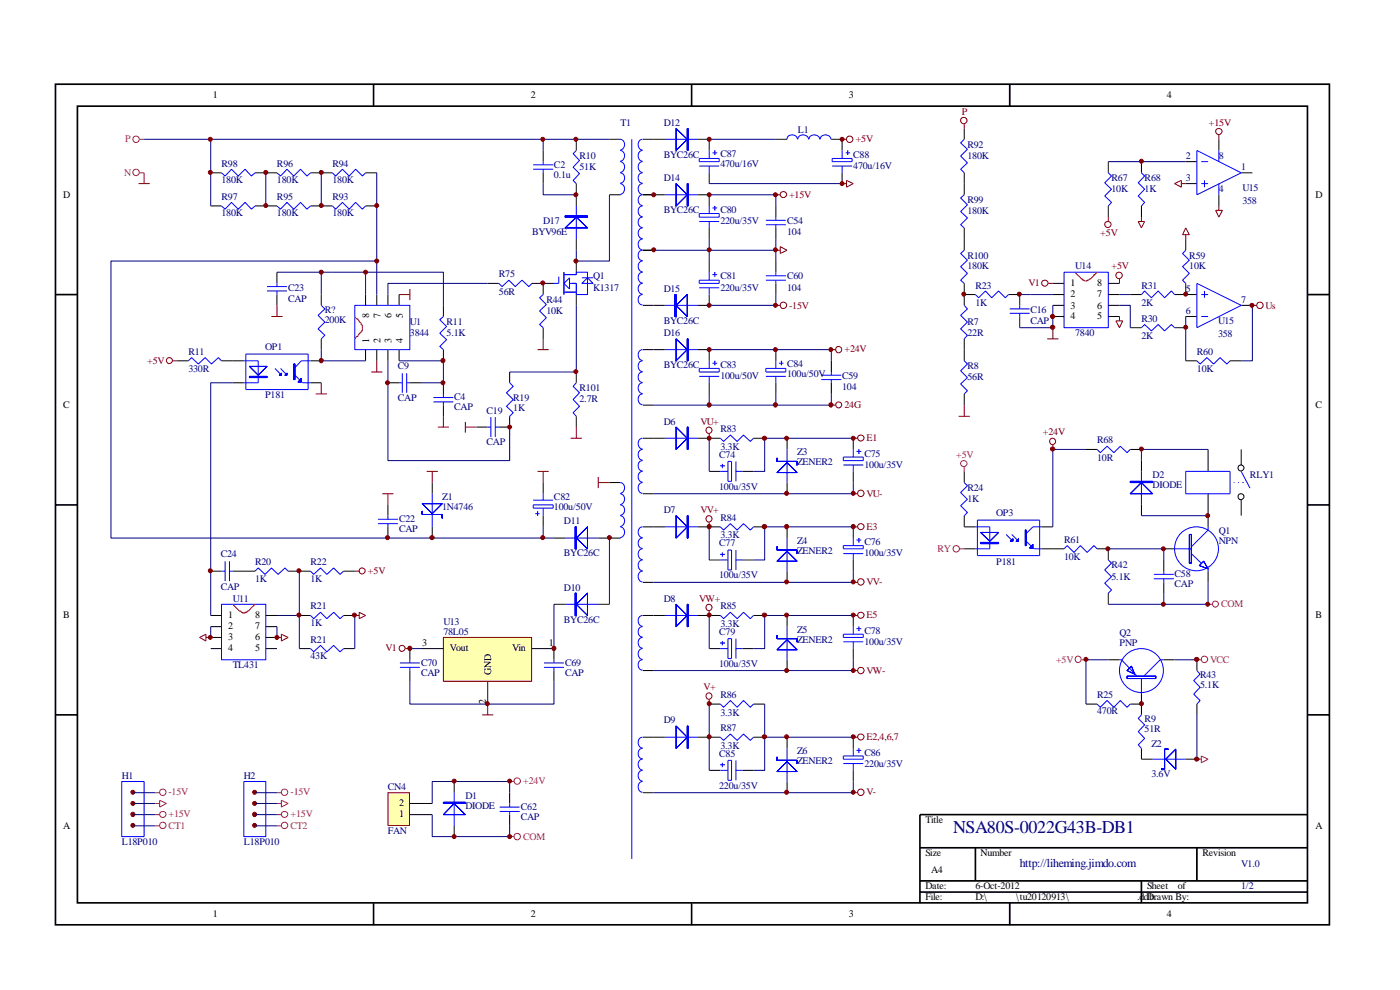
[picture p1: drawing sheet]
<svg xmlns="http://www.w3.org/2000/svg" width="297mm" height="210mm" viewBox="0 0 297 210" stroke-linecap="round" stroke-linejoin="round" font-family="sans-serif">
<g fill="none" stroke="#000" stroke-width=".35">
<path d="M11.8 17.9h270.2v178.3h-270.2zM79.2 17.9v4.6M146.7 17.9v4.6M214.2 17.9v4.6M16.4 22.5h261v169h-261zM11.8 62.5h4.6M277.5 62.5h4.6M11.8 107.1h4.6M277.5 107.1h4.6M11.8 151.6h4.6M277.5 151.6h4.6M195.2 179.8h82.3"/>
<path d="M206.9 179.8v7.1M253.9 179.8v7.1M277.5 172.8h-82.3v18.8M79.2 191.6v4.7M146.7 191.6v4.7M195.2 186.9h82.3M195.2 189.2h82.3M214.2 191.6v4.7M242.1 186.9v4.7"/>
</g>
<g fill="none" stroke="#000" stroke-width=".21">
<path d="M44.7 36.7h2.3M54.1 36.7h4.7M65.9 36.7h4.6M77.6 36.7h2.3M115.2 31.9v2.4M115.2 36.7v2.2M122.3 29.5v2.4M122.3 38.9v4.8M129.3 29.5h2.4M136.4 29.5h4.7M148.1 29.5h2.4v2.4M150.5 36.7v2.2"/>
<path d="M164.6 29.5h2.4M176.4 29.5h2.2v2.4M178.6 36.7v2.2M204.6 27.3v2.2M204.6 36.7v4.6M235.1 34.3v2.4M242.1 34.3v2.4M251.5 34.3h2.4M251.5 38.9h2.4M258.6 29.5v2.4M263.3 36.7h2.4M44.7 43.7h2.3"/>
<path d="M54.1 43.7h4.7M58.8 57.7v2.4M65.9 43.7h4.6M77.6 43.7h2.3M122.3 50.7v2.4M122.3 55.4v2.3M129.3 41.3h2.4M136.4 41.3h4.7M136.4 53.1h2.3M148.1 41.3h2.4v2.4M150.5 48.3v2.4M150.5 55.4v2.3"/>
<path d="M164.6 43.7v2.4M164.6 48.3v2.4M164.6 55.4v2.3M204.6 48.3v4.8M235.1 43.7v2.4M242.1 43.7v2.4M251.5 50.7v2.4M258.6 41.3v2.4M37.6 76.5h2.4M47 76.5h4.7M58.8 62.5v2.3M65.9 76.5h2.3"/>
<path d="M68.2 62.5v2.3M68.2 71.9v2.3M77.6 62.5v2.3M77.6 74.2v2.3M79.9 62.5v2.3M79.9 74.2v2.3M82.3 62.5v2.3M82.3 74.2v2.3M84.7 62.5v2.3M84.7 74.2v2.3M94.1 64.8v2.3M94.1 74.2v2.3"/>
<path d="M103.5 60.1h2.3M108.1 78.9v2.3M112.9 60.1h4.6M115.2 60.1v2.4M115.2 69.5v2.4M122.3 62.5v2.3M122.3 78.9v2.3M136.4 64.8h4.7M136.4 74.2h4.7M148.1 74.2h2.4v2.3M150.5 62.5v2.3h-2.4M164.6 60.1v2.4"/>
<path d="M176.4 76.5v2.4M204.6 62.5h2.3M204.6 60.1v4.7M204.6 71.9v4.6M214 62.5h2.3v2.3M216.3 67.1v2.4M223.4 64.8h2.3M223.4 60.1h2.3M223.4 62.5h2.3M223.4 67.1h2.3M235.1 64.8h2.4M235.1 60.1h2.4"/>
<path d="M235.1 62.5h2.4M235.1 67.1h2.4M239.8 62.5h2.3M239.8 69.5h2.3M249.2 62.5h4.7M249.2 69.5h2.3M251.5 76.5h2.4M251.5 67.1h2.4M251.5 60.1v2.4M260.9 76.5h2.4M263.3 64.8h2.4M49.4 81.2h2.3"/>
<path d="M65.9 81.2h2.3M82.3 81.2h2.4M87 81.2h2.3M94.1 81.2v2.4M94.1 85.9v2.4M101.1 90.6h2.4M108.1 88.3v2.3h-2.3M122.3 88.3v2.3M136.4 85.9h2.3M136.4 93h4.7M148.1 93h4.7M150.5 81.2v2.4"/>
<path d="M150.5 100h2.3M157.5 100h2.4M159.9 93h2.3M176.4 81.2v2.4M181 93v2.3M181 100v2.4M204.6 83.6v2.3M204.6 100v2.4M242.1 97.7v2.3M256.3 95.3v4.7M263.3 95.3v3.3M82.3 107.1v2.3"/>
<path d="M82.3 111.8v2.3M91.7 102.4v2.3M91.7 111.8v2.3M115.2 102.4v2.3M115.2 109.4v2.4M117.5 114.1h2.4M126.9 114.1h4.8M129.3 102.4h2.4M136.4 104.7h2.3M204.6 109.4v2.4h2.3M204.6 116.4h2.3M221 116.4h4.7"/>
<path d="M221 111.8h2.4M232.7 116.4h2.4v2.4M242.1 107.1v2.3M246.9 116.4h2.3M246.9 118.8v2.4M256.3 104.7v7.1M263.3 106.1v3.3M44.7 121.2h2.3M44.7 137.6h2.3M44.7 130.6h2.3M44.7 132.9h2.3M44.7 135.2h2.3"/>
<path d="M49.4 121.2h4.7M56.4 137.6h2.4M56.4 130.6h2.4M56.4 132.9h2.4M56.4 135.2h2.4M61.1 121.2h4.8M63.5 137.6h2.4M63.5 130.6h2.4M72.9 121.2h2.4M72.9 137.6h2.4M72.9 130.6h2.4M87 137.6v2.4"/>
<path d="M117.5 128.2h2.4M117.5 137.6v2.4M126.9 128.2h2.4M235.1 125.8v2.4M246.9 123.5v2.3M256.3 121.2v2.3M87 142.2v2.4M117.5 142.2v2.4"/>
<circle cx="263.3" cy="99.3" r=".64"/>
<circle cx="263.3" cy="105.4" r=".64"/>
</g>
<g fill="none" stroke="#00f" stroke-width=".21">
<path d="M47 36.7l.8 .6 1.3-1.4 1.4 1.4 1.5-1.4 1.3 1.4 .8-.6M58.8 36.7l.7 .6 1.4-1.4 1.4 1.4 1.5-1.4 1.3 1.4 .8-.6M70.5 36.7l.7 .6 1.4-1.4 1.5 1.4 1.3-1.4 1.5 1.4 .7-.6M113.1 35h4.2M113.1 35.9h4.2M115.2 34.3v.7M115.2 35.9v.8M122.3 31.9l-.7 .7 1.3 1.4-1.3 1.5 1.3 1.3-1.3 1.5 .7 .6M131.6 31.9a1.17 1.17 0 0 1 .9 1.2 1.17 1.17 0 0 1-.9 1.1M131.6 34.3a1.17 1.17 0 0 1 .9 1.1 1.17 1.17 0 0 1-.9 1.2M131.6 36.7a1.11 1.11 0 0 1 .9 1.1 1.11 1.11 0 0 1-.9 1.1M131.6 29.5a1.17 1.17 0 0 1 .9 1.2 1.17 1.17 0 0 1-.9 1.1"/>
<path d="M131.6 38.9a1.17 1.17 0 0 1 .9 1.2 1.17 1.17 0 0 1-.9 1.1M134 29.5v152.7M136.3 36.7a1.12 1.12 0 0 0-.9 1.1 1.12 1.12 0 0 0 .9 1.1M136.3 34.3a1.17 1.17 0 0 0-.9 1.1 1.17 1.17 0 0 0 .9 1.2M136.3 31.9a1.17 1.17 0 0 0-.9 1.2 1.17 1.17 0 0 0 .9 1.1M136.3 38.9a1.17 1.17 0 0 0-.9 1.2 1.17 1.17 0 0 0 .9 1.1M136.3 29.5a1.17 1.17 0 0 0-.9 1.2 1.17 1.17 0 0 0 .9 1.1M141.1 29.5h7M148.3 33.6h4.3v.7h-4.3zM148.3 35.2h4.3M150.5 31.9v1.7M150.5 35.2v1.5"/>
<path d="M151.1 32.4h1M151.6 31.9v1M167 29.5a1.12 1.12 0 0 1 1.1-.9 1.12 1.12 0 0 1 1.1 .9M169.2 29.5a1.17 1.17 0 0 1 1.2-.9 1.17 1.17 0 0 1 1.1 .9M171.6 29.5a1.17 1.17 0 0 1 1.2-.9 1.17 1.17 0 0 1 1.1 .9M174 29.5a1.17 1.17 0 0 1 1.1-.9 1.17 1.17 0 0 1 1.2 .9M176.5 35.2h4.3M176.5 33.6h4.3v.7h-4.3zM178.6 31.9v1.7M178.6 35.2v1.5M179.4 32.4h.9M179.8 31.9v1"/>
<path d="M204.6 29.5l-.8 .8 1.4 1.4-1.4 1.4 1.4 1.4-1.4 1.4 .8 .8M235.1 36.7l.7 .6-1.4 1.5 1.4 1.3-1.4 1.5 1.4 1.3-.7 .8M242.1 36.7l.7 .6-1.3 1.5 1.3 1.3-1.3 1.5 1.3 1.3-.7 .8M253.9 31.9l9.4 4.8-9.4 4.6zM254.8 34.3h1.5M254.8 38.9h1.5M255.5 38.3v1.4M258.6 31.9v2.4M258.6 38.9v2.4M47 43.7l.8 .7 1.3-1.5 1.4 1.5 1.5-1.5 1.3 1.5 .8-.7M58.8 43.7l.7 .7 1.4-1.5 1.4 1.5 1.5-1.5 1.3 1.5 .8-.7M70.5 43.7l.7 .7 1.4-1.5 1.5 1.5 1.3-1.5 1.5 1.5 .7-.7"/>
<path d="M118.5 58.7v1.4h-1M119.6 58.3h2.7v-.6h2.3v4.8h-2.3v-2.4h-1.5M119.6 57.7v4.8M122.3 43.7v7M123.4 58.9h2.4M136.3 48.3a1.17 1.17 0 0 0-.9 1.2 1.17 1.17 0 0 0 .9 1.1M136.3 46.1a1.12 1.12 0 0 0-.9 1.1 1.12 1.12 0 0 0 .9 1.1M136.3 43.7a1.17 1.17 0 0 0-.9 1.1 1.17 1.17 0 0 0 .9 1.2M136.3 50.7a1.17 1.17 0 0 0-.9 1.2 1.17 1.17 0 0 0 .9 1.1M136.3 41.3a1.17 1.17 0 0 0-.9 1.2 1.17 1.17 0 0 0 .9 1.1M136.3 57.7a1.17 1.17 0 0 0-.9 1.2 1.17 1.17 0 0 0 .9 1.1M136.3 55.4a1.17 1.17 0 0 0-.9 1.1 1.17 1.17 0 0 0 .9 1.2"/>
<path d="M136.3 53.1a1.12 1.12 0 0 0-.9 1.1 1.12 1.12 0 0 0 .9 1.1M141.1 41.3h7M148.3 59.4h4.3v.7h-4.3zM148.3 45.3h4.3v.8h-4.3zM148.3 47h4.3M150.5 43.7v1.6M150.5 47v1.3M150.5 57.7v1.7M151.1 58.3h1M151.1 44.1h1M151.6 43.7v.9M151.6 57.7v1"/>
<path d="M162.5 59.4h4.2M162.5 46.7h4.2M162.5 47.7h4.2M162.5 58.5h4.2M164.6 46.1v.6M164.6 47.7v.6M164.6 57.7v.8M164.6 59.4v.7M204.6 41.3l-.8 .7 1.4 1.4-1.4 1.5 1.4 1.3-1.4 1.5 .8 .6M204.6 53.1l-.8 .7 1.4 1.4-1.4 1.4 1.4 1.4-1.4 1.4 .8 .7M225.7 57.7h9.4v11.8h-9.4zM251.5 53.1l-.6 .7 1.4 1.4-1.4 1.4 1.4 1.4-1.4 1.4 .6 .7"/>
<path d="M40 76.5l.6-.6 1.5 1.3 1.4-1.3 1.4 1.3 1.4-1.3 .7 .6M51.7 76.5h3.1v4.7h-3.1M52.2 75.1h13.2v7.5h-13.2zM56.6 60.8h4.3M56.6 61.7h4.3M58.3 78.1l1.4 1.5M58.8 60.1v.7M58.8 61.7v.8M59.5 78.1l1.4 1.5M62.6 79.6l1.6 1.6h1.7M65.9 76.5h-2l-1.3 1.5M68.2 64.8l.7 .7-1.4 1.4 1.4 1.4-1.4 1.5 1.4 1.3-.7 .8"/>
<path d="M75.3 64.8h11.7v9.4h-11.7zM85.3 79.2v4.1M86.3 79.2v4.1M94.1 67.1l-.8 .7 1.4 1.5-1.4 1.4 1.4 1.4-1.4 1.4 .8 .7M105.8 60.1l.7 .7 1.4-1.4 1.4 1.4 1.4-1.4 1.5 1.4 .7-.7M115.2 62.5l-.7 .7 1.4 1.4-1.4 1.4 1.4 1.4-1.4 1.4 .7 .7M119.6 62h2.7M119.6 60.1l1.2-1.2v2.4zM123.4 60.1l1.2-1.2 1.2 1.2zM136.3 60.1a1.17 1.17 0 0 0-.9 1.2 1.17 1.17 0 0 0 .9 1.1M136.3 62.5a1.12 1.12 0 0 0-.9 1.1 1.12 1.12 0 0 0 .9 1.1M136.3 78.9a1.12 1.12 0 0 0-.9 1.1 1.12 1.12 0 0 0 .9 1.1"/>
<path d="M136.3 76.5a1.17 1.17 0 0 0-.9 1.2 1.17 1.17 0 0 0 .9 1.1M136.3 74.2a1.17 1.17 0 0 0-.9 1.1 1.17 1.17 0 0 0 .9 1.2M141.1 64.8h7M141.1 74.2h7M148.3 78.1h4.3v.8h-4.3zM148.3 61h4.3M148.3 79.8h4.3M150.5 61v1.5M150.5 76.5v1.6M150.5 79.8v1.4M151.1 77h1M151.6 76.5v1"/>
<path d="M174.2 79.6h4.3M176.4 78.9v.7M204.6 64.8l.6 .7-1.4 1.4 1.4 1.4-1.4 1.5 1.4 1.3-.6 .8M204.6 76.5l.6 .7-1.4 1.5 1.4 1.4-1.4 1.3 1.4 1.5-.6 .7M206.9 62.5l.7 .7 1.4-1.5 1.4 1.5 1.4-1.5 1.5 1.5 .7-.7M214.2 65.5h4.2M214.2 66.5h4.2M216.3 64.8v.7M216.3 66.5v.6M242.1 62.5l.7-.8 1.5 1.5 1.4-1.5 1.4 1.5 1.4-1.5 .7 .8M242.1 69.5l.7-.7 1.5 1.4 1.4-1.4 1.4 1.4 1.4-1.4 .7 .7M253.9 76.5l.7 .7 1.4-1.3 1.5 1.3 1.3-1.3 1.5 1.3 .6-.7"/>
<path d="M253.9 60.1l9.4 4.7-9.4 4.7zM254.8 67.1h1.5M254.8 62.5h1.5M255.5 61.7v1.5M84.7 81.2h.6M86.3 81.2h.7M91.9 84.3h4.3M91.9 85.3h4.3M94.1 83.6v.7M94.1 85.3v.6M103.5 90.6h.6M104.1 88.5v4.2"/>
<path d="M105.1 90.6h.7M105.1 88.5v4.2M108.1 81.2l.8 .8-1.5 1.3 1.5 1.5-1.5 1.4 1.5 1.3-.8 .8M122.3 81.2l-.7 .8 1.3 1.3-1.3 1.5 1.3 1.4-1.3 1.3 .7 .8M136.3 81.2a1.17 1.17 0 0 0-.9 1.1 1.17 1.17 0 0 0 .9 1.2M136.3 83.6a1.17 1.17 0 0 0-.9 1.1 1.17 1.17 0 0 0 .9 1.2M136.3 100a1.17 1.17 0 0 0-.9 1.1 1.17 1.17 0 0 0 .9 1.2M136.3 97.7a1.12 1.12 0 0 0-.9 1.1 1.12 1.12 0 0 0 .9 1.1M136.3 95.3a1.17 1.17 0 0 0-.9 1.2 1.17 1.17 0 0 0 .9 1.1M136.3 93a1.17 1.17 0 0 0-.9 1.1 1.17 1.17 0 0 0 .9 1.1M141.1 93h7M152.8 93l.7 .6 1.4-1.3 1.5 1.3 1.3-1.3 1.5 1.3 .7-.6"/>
<path d="M152.8 98.8h1M152.8 100h1.6M153.2 98.4v.9M154.4 97.9h.8v4.2h-.8zM156.1 100h1.4M156.1 97.9v4.2M174.2 80.5h4.3M176.4 80.5v.7M178.9 96.9h4.2v.8h-4.2zM178.9 98.6h4.2M181 95.3v1.6M181 98.6v1.4"/>
<path d="M181.7 95.8h1M182.2 95.3v1M242.1 100v7.1M251.5 100h9.4v4.7h-9.4zM263.3 100l1.9 3.5M47.8 119v4.3M48.7 119v4.3M80.2 110.2h4.2M80.2 111.1h4.2M82.3 109.4v.8M82.3 111.1v.7M91.7 104.7v7.1"/>
<path d="M113.1 107.1h4.2v.7h-4.2zM113.1 106.1h4.2M113.5 109h1M114 108.5v.9M115.2 104.7v1.4M115.2 107.8v1.6M119.9 114.1h7M131.6 104.7a1.17 1.17 0 0 1 .9 1.2 1.17 1.17 0 0 1-.9 1.1M131.6 107.1a1.11 1.11 0 0 1 .9 1.1 1.11 1.11 0 0 1-.9 1.1M131.6 109.4a1.17 1.17 0 0 1 .9 1.1 1.17 1.17 0 0 1-.9 1.2M131.6 102.4a1.17 1.17 0 0 1 .9 1.1 1.17 1.17 0 0 1-.9 1.1M131.6 111.8a1.17 1.17 0 0 1 .9 1.1 1.17 1.17 0 0 1-.9 1.1"/>
<path d="M136.3 102.4a1.17 1.17 0 0 0-.9 1.1 1.17 1.17 0 0 0 .9 1.1M204.6 102.4l.6 .6-1.4 1.5 1.4 1.4-1.4 1.4 1.4 1.4-.6 .7M206.9 111.8h3.1v4.6h-3.1M207.3 110.3h13.3v7.6h-13.3zM213.4 113.4l1.5 1.4M214.6 113.4l1.5 1.4M217.7 114.8l1.7 1.6h1.6M221 111.8h-1.9l-1.4 1.4M225.7 116.4l.7-.7 1.4 1.5 1.4-1.5 1.4 1.5 1.5-1.5 .6 .7M235.1 118.8l.7 .7-1.4 1.4 1.4 1.4-1.4 1.4 1.4 1.4-.7 .7M249.2 116.4h3.5M252.7 117.4l2.1 2.1"/>
<path d="M256.3 111.8v.6l-3.6 3.6M261.7 102.4h.2M262.6 102.4h.2M263.6 102.4h.2M47 128.2h9.4v11.8h-9.4zM47 121.2h.8M48.7 121.2h.7M54.1 121.2l.7-.7 1.4 1.3 1.4-1.3 1.4 1.3 1.5-1.3 .6 .7M65.9 121.2l.6 .6 1.5-1.3 1.3 1.3 1.5-1.3 1.3 1.3 .8-.6M65.9 137.6l.6 .7 1.5-1.4 1.3 1.4 1.5-1.4 1.3 1.4 .8-.7M65.9 130.6l.6 .6 1.5-1.3 1.3 1.3 1.5-1.3 1.3 1.3 .8-.6M87 140v.6"/>
<path d="M117.5 140v.6M119.9 128.2h7M244.8 121.8h4.2M244.8 122.8h4.2M246.9 121.2v.6M246.9 122.8v.7M256.3 120.6v.6M84.8 140.6h4.3M84.8 141.6h4.3M87 141.6v.6M115.4 140.6h4.2M115.4 141.6h4.2"/>
<path d="M117.5 141.6v.6"/>
<circle cx="253.8" cy="116.4" r="4.7"/>
</g>
<path d="M119.9 45.8v.3h4.7v-.3zM119.9 45.8v.3h4.7v-.3z" fill="#00f" stroke="#00f" stroke-width=".21"/>
<g fill="#00f" stroke="#00f" stroke-width=".21">
<path d="M119.9 48.3l2.4-2.2 2.3 2.2zM119.9 48.3l2.4-2.2 2.3 2.2z" fill-rule="evenodd"/>
<path d="M122 111.8v4.6h.3v-4.6zM122 111.8v4.6h.3v-4.6z" fill-rule="evenodd"/>
<path d="M122.3 114.1l2.3-2.3v4.6zM122.3 114.1l2.3-2.3v4.6z" fill-rule="evenodd"/>
<path d="M122 125.8v4.8h.3v-4.8zM122 125.8v4.8h.3v-4.8z" fill-rule="evenodd"/>
<path d="M122.3 128.2l2.3-2.4v4.8zM122.3 128.2l2.3-2.4v4.8z" fill-rule="evenodd"/>
<path d="M145.8 27.3v4.6h.2v-4.6zM145.8 27.3v4.6h.2v-4.6z" fill-rule="evenodd"/>
<path d="M143.4 27.3l2.4 2.2-2.4 2.4zM143.4 27.3l2.4 2.2-2.4 2.4z" fill-rule="evenodd"/>
<path d="M145.8 38.9v4.8h.2v-4.8zM145.8 38.9v4.8h.2v-4.8z" fill-rule="evenodd"/>
<path d="M143.4 38.9l2.4 2.4-2.4 2.4zM143.4 38.9l2.4 2.4-2.4 2.4z" fill-rule="evenodd"/>
<path d="M143.2 62.5v4.6h.2v-4.6zM143.2 62.5v4.6h.2v-4.6z" fill-rule="evenodd"/>
<path d="M143.4 64.8l2.4-2.3v4.6zM143.4 64.8l2.4-2.3v4.6z" fill-rule="evenodd"/>
<path d="M145.8 71.9v4.6h.2v-4.6zM145.8 71.9v4.6h.2v-4.6z" fill-rule="evenodd"/>
<path d="M143.4 71.9l2.4 2.3-2.4 2.3zM143.4 71.9l2.4 2.3-2.4 2.3z" fill-rule="evenodd"/>
<path d="M145.8 90.6v4.7h.2v-4.7zM145.8 90.6v4.7h.2v-4.7z" fill-rule="evenodd"/>
<path d="M143.4 90.6l2.4 2.4-2.4 2.3zM143.4 90.6l2.4 2.4-2.4 2.3z" fill-rule="evenodd"/>
<path d="M89.6 108.5v.6h4.2v.8v-.8h-4.2zM89.6 108.5v.6h4.2v.8v-.8h-4.2z" fill-rule="evenodd"/>
<path d="M89.6 106.8h4.2l-2.1 2.2zM89.6 106.8h4.2l-2.1 2.2z" fill-rule="evenodd"/>
<path d="M208 112.9h3.8l-1.8 1.9zM208 112.9h3.8l-1.8 1.9z" fill-rule="evenodd"/>
<path d="M208 115.1h3.8v.2h-3.8zM208 115.1h3.8v.2h-3.8z" fill-rule="evenodd"/>
<path d="M215.6 114.8h.5v-.5zM215.6 114.8h.5v-.5z" fill-rule="evenodd"/>
<path d="M214.4 114.8h.5v-.5zM214.4 114.8h.5v-.5z" fill-rule="evenodd"/>
<path d="M217.5 112.4v3.3h.2v-3.3zM217.5 112.4v3.3h.2v-3.3z" fill-rule="evenodd"/>
<path d="M219.1 115.5v.7h-.7zM219.1 115.5v.7h-.7z" fill-rule="evenodd"/>
<path d="M252.3 113.4v6.1h.4v-6.1zM252.3 113.4v6.1h.4v-6.1z" fill-rule="evenodd"/>
<path d="M254.4 120l1.9 .6-.9-1.6zM254.4 120l1.9 .6-.9-1.6z" fill-rule="evenodd"/>
<path d="M239.8 102.1v.3h4.7v-.3zM239.8 102.1v.3h4.7v-.3z" fill-rule="evenodd"/>
<path d="M239.8 104.7l2.3-2.3 2.4 2.3zM239.8 104.7l2.3-2.3 2.4 2.3z" fill-rule="evenodd"/>
<path d="M52.9 77.7h3.7l-1.8 1.9zM52.9 77.7h3.7l-1.8 1.9z" fill-rule="evenodd"/>
<path d="M52.9 79.8h3.7v.3h-3.7zM52.9 79.8h3.7v.3h-3.7z" fill-rule="evenodd"/>
<path d="M60.9 79.2l-.4 .4h.4zM60.9 79.2l-.4 .4h.4z" fill-rule="evenodd"/>
<path d="M59.7 79.2l-.4 .4h.4zM59.7 79.2l-.4 .4h.4z" fill-rule="evenodd"/>
<path d="M62.3 77.2v3.3h.3v-3.3zM62.3 77.2v3.3h.3v-3.3z" fill-rule="evenodd"/>
<path d="M63.9 80.3v.7h-.7zM63.9 80.3v.7h-.7z" fill-rule="evenodd"/>
</g>
<path d="M228.1 57.7l1.3 1.5h.3v.2l.4 .2h.5v-.2l.7-.2 .8-.7v-.2l.6-.6M75.3 67.1l.4 .5h.2l.3 .7h.2a2.02 2.02 0 0 1 .5 1.9h-.3v.2l-.4 .3-.3 .4v.3h-.2l-.4 .5M49.4 128.2l.2 .2a4.2 4.2 0 0 0 1.9 1.5v.1l.9-.1v-.3h.3l1.4-1.4" fill="none" stroke="#f00" stroke-width=".21"/>
<g fill="#800000" stroke="#800000" stroke-width=".21">
<circle cx="115.1" cy="60" r=".42"/>
<circle cx="122.2" cy="29.5" r=".42"/>
<circle cx="108.1" cy="90.6" r=".42"/>
<circle cx="82.2" cy="81.2" r=".42"/>
<circle cx="94" cy="76.5" r=".45"/>
<circle cx="94" cy="81.2" r=".42"/>
<circle cx="122.2" cy="55.4" r=".42"/>
<circle cx="115.1" cy="29.5" r=".42"/>
<circle cx="122.2" cy="41.3" r=".42"/>
<circle cx="79.9" cy="43.6" r=".42"/>
<circle cx="68.2" cy="43.6" r=".42"/>
<circle cx="68.2" cy="36.6" r=".42"/>
<circle cx="56.4" cy="36.6" r=".42"/>
<circle cx="56.4" cy="43.6" r=".42"/>
<circle cx="44.6" cy="29.5" r=".42"/>
<circle cx="44.6" cy="36.6" r=".42"/>
<circle cx="44.6" cy="135.2" r=".42"/>
<circle cx="58.8" cy="135.2" r=".42"/>
<circle cx="63.4" cy="121.1" r=".42"/>
<circle cx="138.7" cy="41.3" r=".42"/>
<circle cx="79.9" cy="55.4" r=".42"/>
<circle cx="91.7" cy="114" r=".45"/>
<circle cx="82.2" cy="114" r=".42"/>
<circle cx="115.1" cy="114" r=".42"/>
<circle cx="129.3" cy="114" r=".42"/>
<circle cx="138.7" cy="53" r=".42"/>
<circle cx="150.5" cy="64.8" r=".42"/>
<circle cx="150.5" cy="53" r=".42"/>
<circle cx="150.5" cy="41.3" r=".42"/>
<circle cx="251.5" cy="62.4" r=".42"/>
<circle cx="265.6" cy="64.8" r=".42"/>
<circle cx="251.5" cy="69.4" r=".42"/>
<circle cx="204.5" cy="62.4" r=".42"/>
<circle cx="223.3" cy="69.4" r=".45"/>
<circle cx="223.3" cy="67.1" r=".45"/>
<circle cx="216.2" cy="62.4" r=".42"/>
<circle cx="77.6" cy="57.7" r=".42"/>
<circle cx="242.1" cy="34.2" r=".42"/>
<circle cx="256.2" cy="109.4" r=".42"/>
<circle cx="246.8" cy="128.2" r=".42"/>
<circle cx="256.2" cy="128.2" r=".42"/>
<circle cx="122.2" cy="78.8" r=".42"/>
<circle cx="68.1" cy="76.5" r=".45"/>
<circle cx="68.2" cy="57.7" r=".42"/>
<circle cx="44.6" cy="121.1" r=".42"/>
</g>
<g fill="none" stroke="#800000" stroke-width=".21">
<path d="M29.4 38.9h2.3M30.6 36.7v2.2M178.6 38.9h1M178.6 29.5h1M179.6 38.3l1.4 .6-1.4 .8zM204.6 26.3v1M249.2 38.9l1.4-.6v1.4zM250.6 38.9h.9M258.6 28.6v.9M164.6 41.3h.9M164.6 53.1h.9M165.5 52.3l1.5 .8-1.5 .7z"/>
<path d="M235.1 46.1v.9M237.5 59.2v.9M241.5 47h1.3l-.7 1.3zM242.1 46.1v.9M251.5 48.3l.8 1.5h-1.4zM251.5 49.8v.9M257.9 44.6h1.4l-.7 1.5zM258.6 43.7v.9M36.7 76.5h.9M57.6 67.1h2.3M58.8 64.8v2.3M78.7 78.9h2.4"/>
<path d="M79.9 76.5v2.4M84.7 62.5h2.3M87 61.3v2.4M114 74.2h2.4M115.2 71.9v2.3M164.6 64.8h.9M176.4 74.2h.9M222.2 71.9h2.3M222.4 60.1h1M223.4 69.5v2.4M236.7 68.1h1.5l-.7 1.4zM237.5 67.1v1"/>
<path d="M265.7 64.8h.9M67 83.6h2.3M68.2 81.2v2.4M90.5 100h2.4M91.7 100v2.4M92.9 90.6h2.3M94.1 88.3v2.3M98.7 89.5v2.3M98.7 90.6h2.4M114 100h2.4M115.2 100v2.4M121.1 93h2.3"/>
<path d="M122.3 90.6v2.4M150.5 92v1M176.4 85.9h.9M181 93h.9M203.4 88.3h2.3M204.6 85.9v2.4M223.4 94.4v.9M81.1 104.7h2.4M82.3 104.7v2.4M126.9 101.2v2.3M126.9 102.4h2.4M181 104.7h.9"/>
<path d="M42.3 135.2l1.4-.7v1.5zM43.7 135.2h1M58.8 135.2h.9M59.7 134.5l1.4 .7-1.4 .8zM75.3 130.6h.9M75.3 121.2h.9M76.2 129.9l1.4 .7-1.4 .6zM86 137.6h1M102.3 151.6h2.3M103.5 149.4v2.2"/>
<circle cx="180.2" cy="29.5" r=".68"/>
<circle cx="204.5" cy="25.6" r=".68"/>
<circle cx="258.6" cy="27.9" r=".66"/>
<circle cx="166.2" cy="41.3" r=".66"/>
<circle cx="235" cy="47.6" r=".66"/>
<circle cx="237.4" cy="58.4" r=".68"/>
<circle cx="35.9" cy="76.5" r=".64"/>
<circle cx="166.2" cy="64.8" r=".68"/>
<circle cx="177.9" cy="74.1" r=".66"/>
<circle cx="221.7" cy="60.1" r=".66"/>
<circle cx="267.3" cy="64.8" r=".68"/>
<circle cx="150.4" cy="91.2" r=".66"/>
<circle cx="177.9" cy="85.9" r=".64"/>
<circle cx="182.6" cy="92.9" r=".66"/>
<circle cx="223.3" cy="93.6" r=".66"/>
<circle cx="182.6" cy="104.6" r=".68"/>
<circle cx="76.8" cy="121.1" r=".64"/>
<circle cx="85.3" cy="137.5" r=".64"/>
</g>
<g fill="none" stroke="#000080" stroke-width=".21">
<path d="M30.6 29.5h98.7M44.7 29.5v14.2M56.4 36.7v7M68.2 36.7v7M79.9 36.7v25.8M115.2 38.9v2.4h7.1M115.2 29.5v2.4M150.5 38.9h28.1M235.1 34.3h16.4M58.8 57.7h18.8M68.2 57.7v4.8M79.9 55.4h-56.4v58.7h94"/>
<path d="M129.3 41.3v14.1h-7v-2.3M150.5 41.3h14.1v2.4M150.5 50.7v4.7M164.6 50.7v2.4h-25.9M164.6 53.1v2.3M68.2 74.2v2.3h9.4M77.6 62.5v-4.8h16.5v7.1M82.3 76.5v21.2h25.8v-7.1M84.7 76.5h9.4v4.7h-4.8M103.5 60.1h-21.2v2.4M122.3 64.8v14.1h-14.2M150.5 74.2h25.9v2.3"/>
<path d="M164.6 62.5v2.3h-14.1M216.3 62.5h7.1M223.4 64.8v4.7h-7.1M237.5 64.8h2.3v4.7M237.5 62.5h2.3M251.5 67.1v9.4M265.7 64.8v11.7h-2.4M49.4 81.2h-4.7v49.4M150.5 83.6v2.3M176.4 83.6v2.3h-37.7M230.4 95.3h-7v16.5M256.3 95.3h-14.2v2.4"/>
<path d="M115.2 111.8v2.3M129.3 114.1v14.1M138.7 104.7h42.3M242.1 109.4h14.2M246.9 116.4v2.4M44.7 132.9v2.3M58.8 132.9v2.3M63.5 121.2v9.4h-4.7M246.9 125.8v2.4M256.3 123.5v4.7h-21.2"/>
</g>
<g fill="none" stroke="#a1006a" stroke-width=".21">
<path d="M29.6 29.5h1M29.6 36.7h1M204.6 99.1v.9M203.6 116.4h1M256.3 128.2h.9"/>
<circle cx="28.9" cy="29.5" r=".68"/>
<circle cx="28.9" cy="36.6" r=".68"/>
<circle cx="204.5" cy="98.3" r=".66"/>
<circle cx="202.9" cy="116.4" r=".68"/>
<circle cx="257.9" cy="128.1" r=".64"/>
</g>
<path d="M94.1 135.3h18.6v9.1h-18.6z" fill="#ffffb0"/>
<g fill="none" stroke="#800000" stroke-width=".21">
<path d="M150.5 110.8v1M181 111.8h.9M94.1 135.2h18.7v9.3h-18.7zM150.5 129.6v1M181 123.5h.9M181 130.6h.9M150.5 148.4v1M181 142.2h.9M181 156.4h.9M181 168.1h.9"/>
<circle cx="150.4" cy="110" r=".66"/>
<circle cx="182.6" cy="111.7" r=".66"/>
<circle cx="150.4" cy="128.8" r=".66"/>
<circle cx="182.6" cy="123.4" r=".68"/>
<circle cx="182.6" cy="130.5" r=".66"/>
<circle cx="150.4" cy="147.6" r=".66"/>
<circle cx="182.6" cy="142.2" r=".68"/>
<circle cx="182.6" cy="156.3" r=".66"/>
<circle cx="182.6" cy="168.1" r=".68"/>
</g>
<g fill="none" stroke="#000" stroke-width=".21">
<path d="M164.6 74.2v2.3M164.6 81.2v2.4M167 93v2.3M230.4 95.3h2.3M239.8 95.3h2.3M136.4 111.8h4.7M148.1 111.8h4.7M150.5 118.8h2.3M157.5 118.8h2.4M159.9 111.8h2.3M167 102.4v2.3M167 111.8v2.3"/>
<path d="M181 111.8v2.3M181 118.8v2.4M89.3 137.6h4.8M112.9 137.6h4.6M136.4 123.5h2.3M136.4 130.6h4.7M148.1 130.6h4.7M150.5 137.6h2.3M157.5 137.6h2.4M159.9 130.6h2.3M167 121.2v2.3M167 130.6v2.3"/>
<path d="M167 140v2.2M181 130.6v2.3M181 137.6v2.4M103.5 144.6v4.8M136.4 142.2h2.3M136.4 156.4h4.7M148.1 156.4h4.7M150.5 149.4h2.3M159.9 156.4h2.3M159.9 149.4h2.3M167 156.4v2.3M181 156.4v2.3"/>
<path d="M136.4 168.1h2.3M150.5 163.4h2.3M157.5 163.4h2.4M167 165.8v2.3M181 163.4v2.4"/>
</g>
<g fill="none" stroke="#000080" stroke-width=".21">
<path d="M150.5 29.5h14.1M150.5 93v7M164.6 83.6v2.3M181 93h-18.8v7h-2.3M150.5 111.8v7M181 111.8h-18.8v7h-2.3M181 102.4v2.3M235.1 116.4h11.8M63.5 130.6v7M75.3 130.6v7M87 137.6h2.3M117.5 128.2v9.4"/>
<path d="M150.5 130.6v7M181 130.6h-18.8v7h-2.3M181 121.2v2.3h-42.3M181 140v2.2h-42.3M87 144.6v4.8h30.5v-4.8M150.5 149.4v14M162.2 149.4v7M181 156.4h-18.8v7h-2.3M28.2 168.1h4.7M28.2 170.4h4.7M28.2 172.8h4.7M28.2 175.2h4.7"/>
<path d="M54.1 168.1h4.7M54.1 170.4h4.7M54.1 172.8h4.7M54.1 175.2h4.7M181 165.8v2.3h-42.3"/>
</g>
<circle cx="103.4" cy="149.3" r=".42" fill="#800000" stroke="#800000" stroke-width=".21"/>
<g fill="#800000" stroke="#800000" stroke-width=".21">
<circle cx="117.5" cy="137.5" r=".45"/>
<circle cx="63.4" cy="130.5" r=".42"/>
<circle cx="75.2" cy="130.5" r=".42"/>
<circle cx="150.5" cy="74.2" r=".42"/>
<circle cx="176.3" cy="74.2" r=".42"/>
<circle cx="176.3" cy="85.9" r=".45"/>
<circle cx="150.4" cy="85.9" r=".45"/>
<circle cx="164.5" cy="74.2" r=".42"/>
<circle cx="164.5" cy="85.9" r=".45"/>
<circle cx="166.9" cy="104.6" r=".42"/>
<circle cx="150.5" cy="93" r=".42"/>
<circle cx="162.2" cy="93" r=".45"/>
<circle cx="181" cy="93" r=".42"/>
<circle cx="166.9" cy="93" r=".42"/>
<circle cx="181" cy="104.6" r=".42"/>
<circle cx="162.2" cy="111.7" r=".48"/>
<circle cx="166.9" cy="123.4" r=".42"/>
<circle cx="166.9" cy="111.7" r=".45"/>
<circle cx="162.2" cy="130.5" r=".45"/>
<circle cx="166.9" cy="142.2" r=".42"/>
<circle cx="166.9" cy="130.5" r=".42"/>
<circle cx="166.9" cy="168.1" r=".42"/>
<circle cx="166.9" cy="156.3" r=".42"/>
<circle cx="150.5" cy="156.3" r=".42"/>
<circle cx="162.2" cy="156.3" r=".45"/>
<circle cx="150.5" cy="149.3" r=".42"/>
<circle cx="181" cy="168.1" r=".42"/>
<circle cx="181" cy="156.3" r=".42"/>
<circle cx="181" cy="111.7" r=".45"/>
<circle cx="181" cy="130.5" r=".42"/>
<circle cx="150.4" cy="111.7" r=".45"/>
<circle cx="181" cy="123.4" r=".42"/>
<circle cx="150.5" cy="130.5" r=".42"/>
<circle cx="181" cy="142.2" r=".42"/>
<circle cx="164.5" cy="64.8" r=".42"/>
<circle cx="164.5" cy="41.3" r=".42"/>
<circle cx="164.5" cy="53" r=".42"/>
<circle cx="150.5" cy="29.5" r=".42"/>
<circle cx="178.6" cy="29.5" r=".42"/>
<circle cx="178.6" cy="38.9" r=".42"/>
<circle cx="86.9" cy="137.5" r=".45"/>
<circle cx="235" cy="116.4" r=".42"/>
<circle cx="246.8" cy="116.4" r=".42"/>
<circle cx="223.3" cy="95.2" r=".45"/>
<circle cx="242.1" cy="95.2" r=".42"/>
<circle cx="28.2" cy="170.4" r=".42"/>
<circle cx="28.2" cy="172.8" r=".45"/>
<circle cx="28.2" cy="175.1" r=".42"/>
<circle cx="28.2" cy="168.1" r=".42"/>
<circle cx="54" cy="170.4" r=".42"/>
<circle cx="54" cy="172.8" r=".45"/>
<circle cx="54" cy="175.1" r=".42"/>
<circle cx="54" cy="168.1" r=".42"/>
</g>
<g fill="none" stroke="#00f" stroke-width=".21">
<path d="M162.5 78.1h4.2v.8h-4.2zM162.5 79.8h4.2M164.6 76.5v1.6M164.6 79.8v1.4M165.3 77h.9M165.8 76.5v1M167 95.3v7.1M232.7 95.3l.7 .7 1.5-1.3 1.4 1.3 1.4-1.3 1.4 1.3 .7-.7M136.3 118.8a1.17 1.17 0 0 0-.9 1.1 1.17 1.17 0 0 0 .9 1.2M136.3 116.4a1.17 1.17 0 0 0-.9 1.2 1.17 1.17 0 0 0 .9 1.1M136.3 114.1a1.12 1.12 0 0 0-.9 1.1 1.12 1.12 0 0 0 .9 1.1M136.3 111.8a1.17 1.17 0 0 0-.9 1.1 1.17 1.17 0 0 0 .9 1.1"/>
<path d="M141.1 111.8h7M152.8 111.8l.7 .6 1.4-1.3 1.5 1.3 1.3-1.3 1.5 1.3 .7-.6M152.8 117.6h1M152.8 118.8h1.6M153.2 117.2v.9M154.4 116.7h.8v4.2h-.8zM156.1 118.8h1.4M156.1 116.7v4.2M167 114.1v7.1M178.9 115.7h4.2v.7h-4.2zM178.9 117.4h4.2M181 114.1v1.6"/>
<path d="M181 117.4v1.4M181.7 114.6h1M182.2 114.1v1M136.3 121.2a1.17 1.17 0 0 0-.9 1.1 1.17 1.17 0 0 0 .9 1.1M136.3 137.6a1.17 1.17 0 0 0-.9 1.1 1.17 1.17 0 0 0 .9 1.2M136.3 135.2a1.17 1.17 0 0 0-.9 1.2 1.17 1.17 0 0 0 .9 1.1M136.3 132.9a1.12 1.12 0 0 0-.9 1.1 1.12 1.12 0 0 0 .9 1.1M136.3 140a1.12 1.12 0 0 0-.9 1.1 1.12 1.12 0 0 0 .9 1.1M136.3 130.6a1.17 1.17 0 0 0-.9 1.1 1.17 1.17 0 0 0 .9 1.1M141.1 130.6h7M152.8 130.6l.7 .6 1.4-1.3 1.5 1.3 1.3-1.3 1.5 1.3 .7-.6M152.8 136.4h1"/>
<path d="M152.8 137.6h1.6M153.2 136v.9M154.4 135.5h.8v4.2h-.8zM156.1 135.5v4.2M156.1 137.6h1.4M167 132.9v7.1M178.9 134.5h4.2v.7h-4.2zM178.9 136.1h4.2M181 132.9v1.6M181 136.1v1.5M181.7 133.3h1M182.2 132.9v1"/>
<path d="M136.3 158.7a1.12 1.12 0 0 0-.9 1.2 1.12 1.12 0 0 0 .9 1.1M136.3 156.4a1.17 1.17 0 0 0-.9 1.1 1.17 1.17 0 0 0 .9 1.2M141.1 156.4h7M152.8 156.4l.7 .7 1.4-1.4 1.5 1.4 1.3-1.4 1.5 1.4 .7-.7M152.8 149.4l.7 .6 1.4-1.4 1.5 1.4 1.3-1.4 1.5 1.4 .7-.6M167 158.7v7.1M181 158.7v1.7M181.7 159.2h1M182.2 158.7v1M25.8 165.8h4.8v11.7h-4.8zM51.7 165.8h4.7v11.7h-4.7zM136.3 163.4a1.17 1.17 0 0 0-.9 1.1 1.17 1.17 0 0 0 .9 1.2"/>
<path d="M136.3 161a1.17 1.17 0 0 0-.9 1.2 1.17 1.17 0 0 0 .9 1.1M136.3 165.8a1.17 1.17 0 0 0-.9 1.1 1.17 1.17 0 0 0 .9 1.2M152.8 162.2h1M152.8 163.4h1.6M153.2 161.8v.9M154.4 161.3h.8v4.2h-.8zM156.1 161.3v4.2M156.1 163.4h1.4M178.9 160.4h4.2v.6h-4.2zM178.9 162h4.2M181 162v1.4"/>
</g>
<g fill="#00f" stroke="#00f" stroke-width=".21">
<path d="M164.8 97.2v.7h4.3v.7v-.7h-4.3zM164.8 97.2v.7h4.3v.7v-.7h-4.3z" fill-rule="evenodd"/>
<path d="M164.8 100.2l2.2-2.1 2.1 2.1zM164.8 100.2l2.2-2.1 2.1 2.1z" fill-rule="evenodd"/>
<path d="M145.8 109.4v4.7h.2v-4.7zM145.8 109.4v4.7h.2v-4.7z" fill-rule="evenodd"/>
<path d="M143.4 109.4l2.4 2.4-2.4 2.3zM143.4 109.4l2.4 2.4-2.4 2.3z" fill-rule="evenodd"/>
<path d="M164.8 116v.7h4.3v.7v-.7h-4.3zM164.8 116v.7h4.3v.7v-.7h-4.3z" fill-rule="evenodd"/>
<path d="M164.8 119l2.2-2.1 2.1 2.1zM164.8 119l2.2-2.1 2.1 2.1z" fill-rule="evenodd"/>
<path d="M145.8 128.2v4.7h.2v-4.7zM145.8 128.2v4.7h.2v-4.7z" fill-rule="evenodd"/>
<path d="M143.4 128.2l2.4 2.4-2.4 2.3zM143.4 128.2l2.4 2.4-2.4 2.3z" fill-rule="evenodd"/>
<path d="M164.8 134.8v.7h4.3v.6v-.6h-4.3zM164.8 134.8v.7h4.3v.6v-.6h-4.3z" fill-rule="evenodd"/>
<path d="M164.8 137.8l2.2-2.1 2.1 2.1zM164.8 137.8l2.2-2.1 2.1 2.1z" fill-rule="evenodd"/>
<path d="M145.8 154v4.7h.2v-4.7zM145.8 154v4.7h.2v-4.7z" fill-rule="evenodd"/>
<path d="M143.4 154l2.4 2.4-2.4 2.3zM143.4 154l2.4 2.4-2.4 2.3z" fill-rule="evenodd"/>
<path d="M164.8 160.6v.7h4.3v.7v-.7h-4.3zM164.8 160.6v.7h4.3v.7v-.7h-4.3z" fill-rule="evenodd"/>
<path d="M164.8 163.7l2.2-2.2 2.1 2.2zM164.8 163.7l2.2-2.2 2.1 2.2z" fill-rule="evenodd"/>
</g>
<g fill="none" stroke="#a1006a" stroke-width=".21">
<path d="M32.9 168.1h1M32.9 170.4h1M32.9 172.8h1M32.9 175.2h1M33.9 169.8l1.4 .6-1.4 .8zM58.8 168.1h.9M58.8 170.4h.9M58.8 172.8h.9M58.8 175.2h.9M59.7 169.8l1.4 .6-1.4 .8z"/>
<circle cx="34.5" cy="175.1" r=".68"/>
<circle cx="34.5" cy="168.1" r=".68"/>
<circle cx="34.6" cy="172.8" r=".66"/>
<circle cx="60.4" cy="175.1" r=".68"/>
<circle cx="60.4" cy="168.1" r=".68"/>
<circle cx="60.4" cy="172.8" r=".66"/>
</g>
<path d="M82.4 168.2h4.4v6.8h-4.4z" fill="#ffffb0"/>
<path d="M82.3 168.1h4.6v7h-4.6z" fill="none" stroke="#800000" stroke-width=".21"/>
<g fill="none" stroke="#000" stroke-width=".21">
<path d="M235.1 140h2.4M246.9 140h2.3M253.9 140v2.2M230.4 149.4h2.3M239.8 149.4h2.3M242.1 147v4.6M242.1 158.7v2.3h2.4M253.9 149.4v2.2M87 172.8h4.7M87 170.4h4.7M96.4 165.8v2.3M96.4 175.2v2.3"/>
<path d="M108.1 168.1v2.3M108.1 172.8v2.4M251.5 161h2.4"/>
</g>
<g fill="none" stroke="#00f" stroke-width=".21">
<path d="M237.5 140h.4l3.3 3.4M246.9 140h-.8l-3.4 3.4M232.7 149.4l.7 .6 1.5-1.4 1.4 1.4 1.4-1.4 1.4 1.4 .7-.6M242.1 151.6l-.6 .8 1.3 1.4-1.3 1.4 1.3 1.4-1.3 1.4 .6 .7M242.1 143.9v3.3M253.9 142.2l.7 .8-1.4 1.4 1.4 1.4-1.4 1.4 1.4 1.4-.7 .8M96.4 168.1v7.1M106 171.2h4.2M106 172.1h4.2M108.1 170.4v.8M108.1 172.1v.7M244.5 161h7"/>
<circle cx="242.1" cy="142.2" r="4.7"/>
</g>
<path d="M94.1 170.2v.2h4.6v-.2zM94.1 170.2v.2h4.6v-.2z" fill="#00f" stroke="#00f" stroke-width=".21"/>
<g fill="#00f" stroke="#00f" stroke-width=".21">
<path d="M96.4 170.4l2.3 2.4h-4.6zM96.4 170.4l2.3 2.4h-4.6z" fill-rule="evenodd"/>
<path d="M239.1 143.4h6.1v.5h-6.1zM239.1 143.4h6.1v.5h-6.1z" fill-rule="evenodd"/>
<path d="M239.1 142.2l.9-.9 .7 1.7zM239.1 142.2l.9-.9 .7 1.7z" fill-rule="evenodd"/>
<path d="M247.1 158.9h.7h-.7v4.3h-.7h.7zM247.1 158.9h.7h-.7v4.3h-.7h.7z" fill-rule="evenodd"/>
<path d="M247.3 161l2.1-2.1v4.3zM247.3 161l2.1-2.1v4.3z" fill-rule="evenodd"/>
</g>
<g fill="none" stroke="#a1006a" stroke-width=".21">
<path d="M229.4 140h1M253.9 140h.9M108.1 165.8h1M108.1 177.5h1M253.9 161h.9M254.8 160.4l1.5 .6-1.5 .8z"/>
<circle cx="228.7" cy="139.8" r=".66"/>
<circle cx="255.5" cy="139.9" r=".68"/>
<circle cx="109.7" cy="165.7" r=".68"/>
<circle cx="109.7" cy="177.5" r=".68"/>
</g>
<path d="M235.1 140h-4.7v9.4M249.2 140h4.7M253.9 151.6v9.4M91.7 172.8v4.7h16.4v-2.3M108.1 168.1v-2.3h-16.4v4.6" fill="none" stroke="#000080" stroke-width=".21"/>
<g fill="#800000" stroke="#800000" stroke-width=".21">
<circle cx="108.1" cy="165.7" r=".42"/>
<circle cx="96.4" cy="165.7" r=".42"/>
<circle cx="108.1" cy="177.5" r=".42"/>
<circle cx="96.4" cy="177.5" r=".42"/>
<circle cx="242.1" cy="149.3" r=".42"/>
<circle cx="253.9" cy="139.9" r=".45"/>
<circle cx="253.9" cy="161" r=".45"/>
<circle cx="230.4" cy="139.9" r=".42"/>
</g>
<text font-size="3.8" fill="#000080" x="202.2" y="176.6">NSA80S-0022G43B-DB1</text>
<text font-size="2.5" fill="#000080" x="216.3" y="183.9">http://liheming.jimdo.com</text>
<g font-size="2.1">
<text x="45.1" y="20.8">1</text>
<text x="112.6" y="20.8">2</text>
<text x="180.1" y="20.8">3</text>
<text x="247.6" y="20.8">4</text>
<text x="13.4" y="41.9">D</text>
<text x="279.1" y="41.9">D</text>
<text x="227.1" y="60.7">1</text>
<text x="227.1" y="63.1">2</text>
<text x="227.1" y="65.4">3</text>
<text x="232.7" y="65.4">6</text>
<text x="232.7" y="63.1">7</text>
<text x="232.7" y="60.7">8</text>
<text x="78.3" y="67.4" transform="rotate(-90 78.3 67.4)">8</text>
<text x="80.7" y="67.4" transform="rotate(-90 80.7 67.4)">7</text>
<text x="83.1" y="67.4" transform="rotate(-90 83.1 67.4)">6</text>
<text x="85.4" y="67.4" transform="rotate(-90 85.4 67.4)">5</text>
<text x="227.1" y="67.7">4</text>
<text x="232.7" y="67.7">5</text>
<text x="78.3" y="72.8" transform="rotate(-90 78.3 72.8)">1</text>
<text x="80.7" y="72.8" transform="rotate(-90 80.7 72.8)">2</text>
<text x="83.1" y="72.8" transform="rotate(-90 83.1 72.8)">3</text>
<text x="85.4" y="72.8" transform="rotate(-90 85.4 72.8)">4</text>
<text x="13.4" y="86.5">C</text>
<text x="279.1" y="86.5">C</text>
<text x="13.4" y="131.1">B</text>
<text x="48.4" y="131.1">1</text>
<text x="54.1" y="131.1">8</text>
<text x="279.1" y="131.1">B</text>
<text x="48.4" y="133.5">2</text>
<text x="48.4" y="135.8">3</text>
<text x="54.1" y="135.8">6</text>
<text x="54.1" y="133.5">7</text>
<text x="89.6" y="137">3</text>
<text x="116.4" y="137">1</text>
<text x="48.4" y="138.2">4</text>
<text x="54.1" y="138.2">5</text>
<text x="95.4" y="138.2">Vout</text>
<text x="104.2" y="143.3" transform="rotate(-90 104.2 143.3)">GND</text>
<text x="108.6" y="138.2">Vin</text>
<text x="103" y="149.4" transform="rotate(-90 103 149.4)">2</text>
<text x="84.7" y="173.4">1</text>
<text x="84.7" y="171">2</text>
<text x="13.4" y="175.8">A</text>
<text x="196.3" y="174.6">Title</text>
<text x="279.1" y="175.8">A</text>
<text x="196.3" y="181.6">Size</text>
<text x="197.5" y="185.2">A4</text>
<text x="208" y="181.6">Number</text>
<text x="255.1" y="181.6">Revision</text>
<text x="196.3" y="188.6">Date:</text>
<text x="196.3" y="191">File:</text>
<text x="206.9" y="188.6">6-Oct-2012</text>
<text x="206.9" y="191">D:\</text>
<text x="215.6" y="191">\tu20120913\</text>
<text x="241.2" y="191">.ddDrawn By:</text>
<text x="243.3" y="188.6">Sheet</text>
<text x="243.8" y="191">b</text>
<text x="249.9" y="188.6">of</text>
<text x="45.1" y="194.6">1</text>
<text x="112.6" y="194.6">2</text>
<text x="180.1" y="194.6">3</text>
<text x="247.6" y="194.6">4</text>
</g>
<g font-size="2.1" fill="#000080">
<text x="131.7" y="26.7">T1</text>
<text x="140.8" y="26.7">D12</text>
<text x="169.2" y="28.1">L1</text>
<text x="47" y="35.4">R98</text>
<text x="58.8" y="35.4">R96</text>
<text x="70.5" y="35.4">R94</text>
<text x="117.5" y="35.6">C2</text>
<text x="122.9" y="33.7">R10</text>
<text x="140.8" y="33.4">BYC26C</text>
<text x="152.8" y="33.3">C87</text>
<text x="152.8" y="35.4">470u/16V</text>
<text x="181" y="33.4">C88</text>
<text x="181" y="35.8">470u/16V</text>
<text x="205.2" y="31.3">R92</text>
<text x="205.2" y="33.7">180K</text>
<text x="251.5" y="33.7">2</text>
<text x="258.6" y="33.7">8</text>
<text x="47" y="38.9">180K</text>
<text x="58.8" y="38.9">180K</text>
<text x="70.5" y="38.9">180K</text>
<text x="117.5" y="37.7">0.1u</text>
<text x="122.9" y="36.1">51K</text>
<text x="140.8" y="38.4">D14</text>
<text x="235.8" y="38.4">R67</text>
<text x="235.8" y="40.7">10K</text>
<text x="242.8" y="38.4">R68</text>
<text x="242.8" y="40.7">1K</text>
<text x="251.5" y="38.4">3</text>
<text x="258.6" y="40.7">4</text>
<text x="263.3" y="36.1">1</text>
<text x="263.6" y="40.6">U15</text>
<text x="47" y="42.4">R97</text>
<text x="47" y="45.9">180K</text>
<text x="58.8" y="42.4">R95</text>
<text x="58.8" y="45.9">180K</text>
<text x="70.5" y="42.4">R93</text>
<text x="70.5" y="45.9">180K</text>
<text x="115.2" y="47.6">D17</text>
<text x="140.8" y="45.2">BYC26C</text>
<text x="152.8" y="45.2">C80</text>
<text x="152.8" y="47.6">220u/35V</text>
<text x="167" y="47.6">C54</text>
<text x="205.2" y="43.1">R99</text>
<text x="205.2" y="45.5">180K</text>
<text x="263.6" y="43.3">358</text>
<text x="112.9" y="49.9">BYV96E</text>
<text x="167" y="49.9">104</text>
<text x="105.8" y="58.8">R75</text>
<text x="125.8" y="59.3">Q1</text>
<text x="152.8" y="59.3">C81</text>
<text x="167" y="59.3">C60</text>
<text x="205.2" y="54.9">R100</text>
<text x="205.2" y="57.1">180K</text>
<text x="228.1" y="57.1">U14</text>
<text x="252.3" y="54.9">R59</text>
<text x="252.3" y="57.1">10K</text>
<text x="61.1" y="61.6">C23</text>
<text x="61.1" y="64">CAP</text>
<text x="105.8" y="62.6">56R</text>
<text x="115.9" y="64.3">R44</text>
<text x="125.8" y="61.6">K1317</text>
<text x="140.8" y="61.9">D15</text>
<text x="152.8" y="61.6">220u/35V</text>
<text x="167" y="61.6">104</text>
<text x="206.9" y="61.2">R23</text>
<text x="206.9" y="64.9">1K</text>
<text x="242.1" y="61.2">R31</text>
<text x="242.1" y="64.9">2K</text>
<text x="251.5" y="61.9">5</text>
<text x="263.3" y="64.3">7</text>
<text x="68.9" y="66.4">R?</text>
<text x="68.9" y="68.5">200K</text>
<text x="87" y="68.9">U1</text>
<text x="87" y="71.3">3844</text>
<text x="94.7" y="68.9">R11</text>
<text x="94.7" y="71.3">5.1K</text>
<text x="115.9" y="66.5">10K</text>
<text x="140.8" y="68.7">BYC26C</text>
<text x="140.8" y="71.3">D16</text>
<text x="205.2" y="68.9">R7</text>
<text x="205.2" y="71.3">22R</text>
<text x="218.6" y="66.4">C16</text>
<text x="218.6" y="68.7">CAP</text>
<text x="228.1" y="71.3">7840</text>
<text x="242.1" y="68.2">R30</text>
<text x="242.1" y="72">2K</text>
<text x="251.5" y="66.5">6</text>
<text x="258.4" y="68.7">U15</text>
<text x="258.4" y="71.5">358</text>
<text x="40" y="75.3">R11</text>
<text x="56.2" y="74.3">OP1</text>
<text x="167" y="77.8">C84</text>
<text x="253.9" y="75.3">R60</text>
<text x="40" y="78.8">330R</text>
<text x="84.4" y="78.3">C9</text>
<text x="122.9" y="83">R101</text>
<text x="140.8" y="78.1">BYC26C</text>
<text x="152.8" y="78.1">C83</text>
<text x="152.8" y="80.4">100u/50V</text>
<text x="167" y="79.9">100u/50V</text>
<text x="178.6" y="80.4">C59</text>
<text x="178.6" y="82.8">104</text>
<text x="205.2" y="78.3">R8</text>
<text x="205.2" y="80.7">56R</text>
<text x="253.9" y="79">10K</text>
<text x="56.2" y="84.4">P181</text>
<text x="84.4" y="85.1">CAP</text>
<text x="96.4" y="84.9">C4</text>
<text x="96.4" y="87">CAP</text>
<text x="103.2" y="87.7">C19</text>
<text x="108.9" y="85.1">R19</text>
<text x="108.9" y="87.2">1K</text>
<text x="122.9" y="85.3">2.7R</text>
<text x="103.2" y="94.5">CAP</text>
<text x="140.8" y="90.1">D6</text>
<text x="152.8" y="91.7">R83</text>
<text x="152.8" y="95.4">3.3K</text>
<text x="232.7" y="94.1">R68</text>
<text x="152.6" y="97.1">C74</text>
<text x="169.1" y="96.6">Z3</text>
<text x="169.1" y="98.7">ZENER2</text>
<text x="183.4" y="96.9">C75</text>
<text x="183.4" y="99.2">100u/35V</text>
<text x="232.7" y="97.8">10R</text>
<text x="244.5" y="101.3">D2</text>
<text x="265.2" y="101.3">RLY1</text>
<text x="93.8" y="106">Z1</text>
<text x="117.5" y="106">C82</text>
<text x="152.6" y="103.9">100u/35V</text>
<text x="205.2" y="104.1">R24</text>
<text x="205.2" y="106.5">1K</text>
<text x="244.5" y="103.5">DIODE</text>
<text x="84.7" y="110.7">C22</text>
<text x="84.7" y="112.9">CAP</text>
<text x="93.8" y="108.1">1N4746</text>
<text x="117.5" y="108.1">100u/50V</text>
<text x="119.6" y="111.2">D11</text>
<text x="140.8" y="108.9">D7</text>
<text x="152.8" y="110.5">R84</text>
<text x="211.3" y="109.6">OP3</text>
<text x="258.6" y="113.3">Q1</text>
<text x="46.8" y="118.2">C24</text>
<text x="54.1" y="119.9">R20</text>
<text x="65.9" y="119.9">R22</text>
<text x="119.6" y="118">BYC26C</text>
<text x="152.6" y="115.9">C77</text>
<text x="152.8" y="114.2">3.3K</text>
<text x="169.1" y="115.4">Z4</text>
<text x="169.1" y="117.5">ZENER2</text>
<text x="183.4" y="115.7">C76</text>
<text x="183.4" y="118">100u/35V</text>
<text x="211.3" y="119.9">P181</text>
<text x="225.7" y="115.1">R61</text>
<text x="225.7" y="118.7">10K</text>
<text x="258.6" y="115.4">NPN</text>
<text x="46.8" y="125.1">CAP</text>
<text x="54.1" y="123.4">1K</text>
<text x="65.9" y="123.4">1K</text>
<text x="119.6" y="125.3">D10</text>
<text x="152.6" y="122.7">100u/35V</text>
<text x="235.8" y="120.6">R42</text>
<text x="235.8" y="122.9">5.1K</text>
<text x="249.2" y="122.4">C58</text>
<text x="249.2" y="124.5">CAP</text>
<text x="49.4" y="127.6">U11</text>
<text x="65.9" y="129.3">R21</text>
<text x="140.8" y="127.6">D8</text>
<text x="152.8" y="129.3">R85</text>
<text x="65.9" y="136.3">R21</text>
<text x="65.9" y="132.8">1K</text>
<text x="94.1" y="132.6">U13</text>
<text x="94.1" y="134.7">78L05</text>
<text x="119.6" y="132.1">BYC26C</text>
<text x="152.6" y="134.7">C79</text>
<text x="152.8" y="133">3.3K</text>
<text x="169.1" y="134.2">Z5</text>
<text x="169.1" y="136.3">ZENER2</text>
<text x="183.4" y="134.5">C78</text>
<text x="183.4" y="136.8">100u/35V</text>
<text x="237.5" y="134.9">Q2</text>
<text x="237.5" y="137">PNP</text>
<text x="49.4" y="141.7">TL431</text>
<text x="65.9" y="139.9">43K</text>
<text x="89.3" y="141.2">C70</text>
<text x="89.3" y="143.3">CAP</text>
<text x="119.9" y="141.2">C69</text>
<text x="119.9" y="143.3">CAP</text>
<text x="152.6" y="141.5">100u/35V</text>
<text x="254.6" y="143.8">R43</text>
<text x="152.8" y="148.1">R86</text>
<text x="232.7" y="148.1">R25</text>
<text x="254.6" y="146">5.1K</text>
<text x="140.8" y="153.4">D9</text>
<text x="152.8" y="155.1">R87</text>
<text x="152.8" y="151.8">3.3K</text>
<text x="232.7" y="151.6">470R</text>
<text x="242.8" y="153.2">R9</text>
<text x="242.8" y="155.4">51R</text>
<text x="152.6" y="160.5">C85</text>
<text x="152.8" y="158.8">3.3K</text>
<text x="169.1" y="160">Z6</text>
<text x="183.4" y="160.3">C86</text>
<text x="244.3" y="158.4">Z2</text>
<text x="25.8" y="165.2">H1</text>
<text x="51.7" y="165.2">H2</text>
<text x="82.3" y="167.6">CN4</text>
<text x="152.6" y="167.3">220u/35V</text>
<text x="169.1" y="162.1">ZENER2</text>
<text x="183.4" y="162.6">220u/35V</text>
<text x="244.3" y="164.8">3.6V</text>
<text x="98.7" y="169.4">D1</text>
<text x="98.7" y="171.5">DIODE</text>
<text x="110.5" y="171.8">C62</text>
<text x="110.5" y="173.9">CAP</text>
<text x="25.8" y="179.2">L18P010</text>
<text x="51.7" y="179.2">L18P010</text>
<text x="82.3" y="177">FAN</text>
<text x="263.3" y="184">V1.0</text>
<text x="263.3" y="188.6">1/2</text>
</g>
<g font-size="2.1" fill="#800000">
<text x="204" y="24.3">P</text>
<text x="256.5" y="26.7">+15V</text>
<text x="181.5" y="30.2">+5V</text>
<text x="167.4" y="41.9">+15V</text>
<text x="233.4" y="50.1">+5V</text>
<text x="235.8" y="57.1">+5V</text>
<text x="167.4" y="65.4">-15V</text>
<text x="218.2" y="60.7">V1</text>
<text x="268.5" y="65.4">Us</text>
<text x="31.2" y="77.1">+5V</text>
<text x="179.2" y="74.8">+24V</text>
<text x="179.2" y="86.5">24G</text>
<text x="148.6" y="90.1">VU+</text>
<text x="183.8" y="93.6">E1</text>
<text x="221.2" y="92.4">+24V</text>
<text x="183.8" y="105.3">VU-</text>
<text x="148.6" y="108.9">VV+</text>
<text x="183.8" y="112.4">E3</text>
<text x="78.1" y="121.8">+5V</text>
<text x="183.8" y="124.1">VV-</text>
<text x="148.3" y="127.6">VW+</text>
<text x="183.8" y="131.1">E5</text>
<text x="81.8" y="138.2">V1</text>
<text x="183.8" y="142.9">VW-</text>
<text x="149.3" y="146.4">V+</text>
<text x="183.8" y="157">E2,4,6,7</text>
<text x="183.8" y="168.7">V-</text>
</g>
<g font-size="2.1" fill="#a1006a">
<text x="26.6" y="30.2">P</text>
<text x="26.3" y="37.3">N</text>
<text x="202.9" y="97.1">+5V</text>
<text x="198.9" y="117.1">RY</text>
<text x="259.1" y="128.8">COM</text>
<text x="224" y="140.5">+5V</text>
<text x="256.7" y="140.5">VCC</text>
<text x="111" y="166.4">+24V</text>
<text x="35.7" y="168.7">-15V</text>
<text x="35.7" y="173.4">+15V</text>
<text x="61.6" y="168.7">-15V</text>
<text x="61.6" y="173.4">+15V</text>
<text x="35.7" y="175.8">CT1</text>
<text x="61.6" y="175.8">CT2</text>
<text x="111" y="178.1">COM</text>
</g>
</svg>
